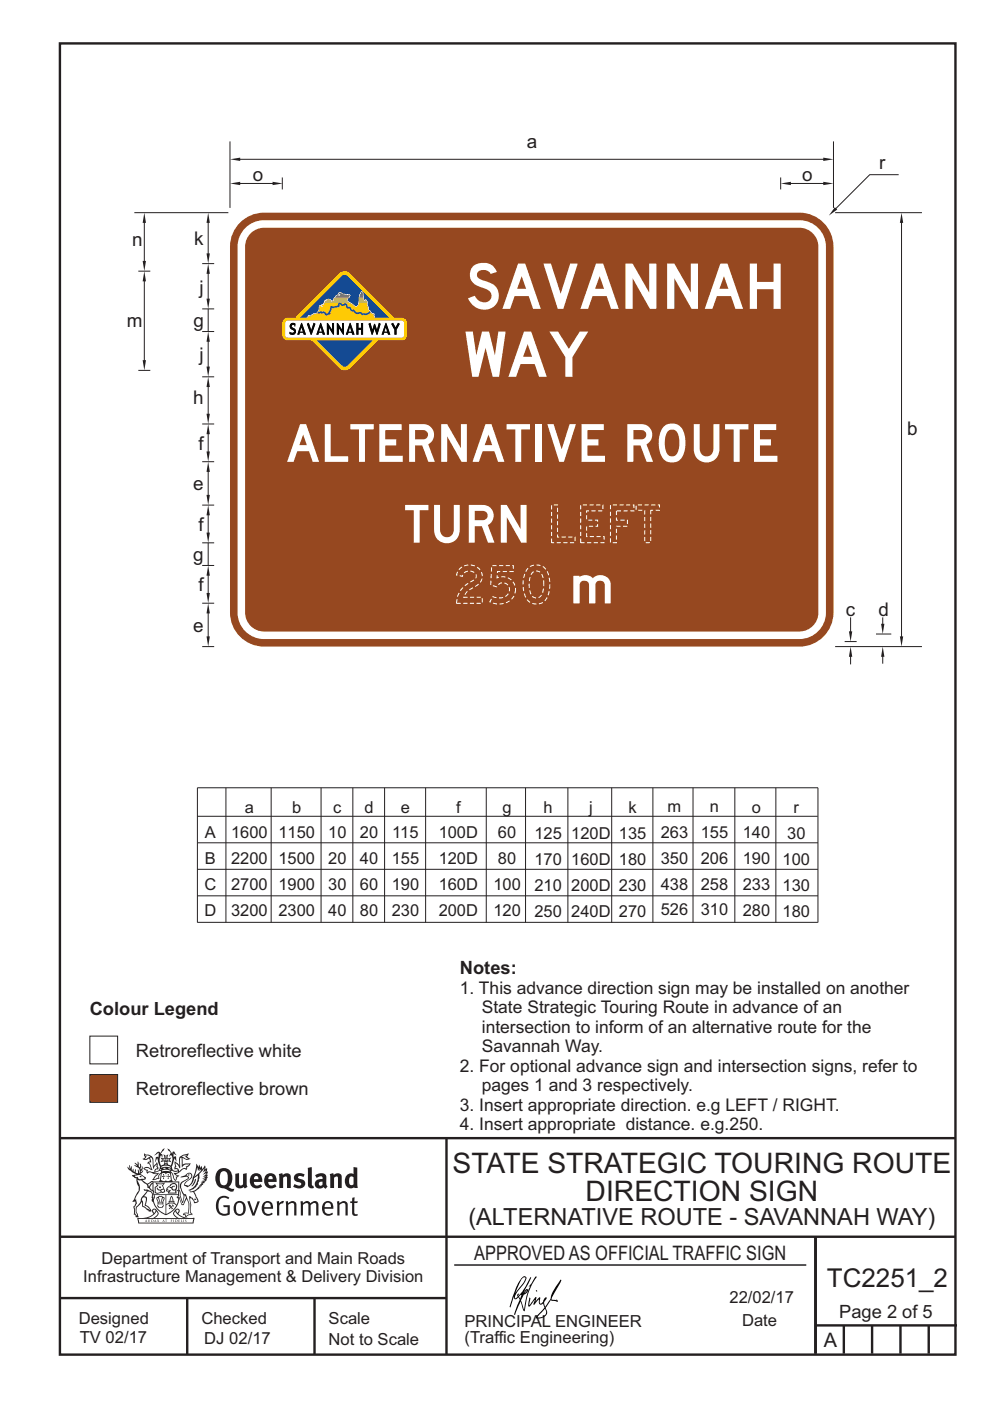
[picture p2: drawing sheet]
<svg xmlns="http://www.w3.org/2000/svg" width="210mm" height="297mm" viewBox="0 0 210 297" stroke-linecap="round" stroke-linejoin="round" font-family="sans-serif">
<g fill="none" stroke="#231f20" stroke-width=".51">
<path d="M12.7 9.2h190v278h-190zM12.7 241.3h189.9M94.7 241.4v45.8M12.7 262.2h190.1M12.7 275.2h82M39.7 275.2v12M66.7 275.2v12M173 262.2v24.8M173 281h30M179 281v6M185 281v6M191 281v6"/>
<path d="M197 281v6"/>
</g>
<path d="M96.4 268.2h74.6" fill="none" stroke="#231f20" stroke-width=".21"/>
<g fill="#231f20">
<path d="M47 248.5a2.55 2.55 0 0 0 0 2.7l.3 .1a.81 .81 0 0 0 1-.9v-.6a1.04 1.04 0 0 0-1.1-1.5zM46.3 248.1a1.82 1.82 0 0 1 2.1-.2 1.82 1.82 0 0 1 .9 1.9 2.29 2.29 0 0 1-.8 1.9l.7 .3h.5l-.2 .6a2.87 2.87 0 0 1-2-.7 2.12 2.12 0 0 1-1.7-3.1z" fill-rule="evenodd"/>
<path d="M49.9 248.9l.8-.2v2a.46 .46 0 0 0 .2 .6 .46 .46 0 0 0 .7-.2v-2.2l.7-.2v2.4l.2 .5-.6 .4-.2-.3a1.02 1.02 0 0 1-1.2 .2 1.02 1.02 0 0 1-.6-1.1z" fill-rule="evenodd"/>
<path d="M54 249.5l-.1 .5h.9a.49 .49 0 0 0-.2-.6 .49 .49 0 0 0-.6 .1zM53.4 249.2a1.34 1.34 0 0 1 1.6-.3 1.34 1.34 0 0 1 .6 1.5v.2h-1.7a.77 .77 0 0 0 .5 .8 .77 .77 0 0 0 .9-.3l.3 .4a1.59 1.59 0 0 1-2.1 .2 1.59 1.59 0 0 1-.4-2z" fill-rule="evenodd"/>
<path d="M57 249.5l-.1 .5h.9a.49 .49 0 0 0-.2-.6 .49 .49 0 0 0-.6 .1zM56.4 249.2a1.34 1.34 0 0 1 1.6-.3 1.34 1.34 0 0 1 .7 1.5v.2h-1.8a.77 .77 0 0 0 .5 .8 .77 .77 0 0 0 .9-.3l.3 .4a1.59 1.59 0 0 1-2 .2 1.59 1.59 0 0 1-.5-2z" fill-rule="evenodd"/>
<path d="M59.1 248.9l.8-.2 .1 .4a.95 .95 0 0 1 1-.3 .95 .95 0 0 1 .7 .8v2.3h-.8v-2.3a.46 .46 0 0 0-.8 .1v2.2h-.9z" fill-rule="evenodd"/>
<path d="M62.5 249.1a1.75 1.75 0 0 1 2.1-.1l-.2 .5-.6-.2a.43 .43 0 0 0-.6 .3l.4 .3a1.04 1.04 0 0 1 1.2 1.2 1.04 1.04 0 0 1-1.4 .9l-1.2-.4 .3-.6 1 .4 .4-.4a.88 .88 0 0 0-1-.5l-.4-.2-.1-.4z" fill-rule="evenodd"/>
<path d="M65.3 247.6l.8-.2 .1 3.8 .2 .2 .2 .5a.88 .88 0 0 1-1-.1 .88 .88 0 0 1-.3-1z" fill-rule="evenodd"/>
<path d="M67.8 250.6a.43 .43 0 0 0-.1 .7 .43 .43 0 0 0 .7-.1v-.7zM66.8 249.2a1.7 1.7 0 0 1 2.4 .1v1.8l.3 .4-.4 .5-.5-.3a1.03 1.03 0 0 1-1.7-.2 1.03 1.03 0 0 1 .8-1.5h.7v-.4a.8 .8 0 0 0-1.2 .1z" fill-rule="evenodd"/>
<path d="M69.9 248.9l.8-.2 .1 .4a.95 .95 0 0 1 1-.3 .95 .95 0 0 1 .7 .8v2.3h-.8v-2.3a.46 .46 0 0 0-.8 .1v2.2h-.8z" fill-rule="evenodd"/>
<path d="M74.3 249.5a1.48 1.48 0 0 0 0 1.7l.4 .1 .3-.2v-1.5l-.3-.2zM75 247.4l.8 .2 .1 4.3h-.7l-.1-.2a1.26 1.26 0 0 1-1.4 0 1.26 1.26 0 0 1-.6-1.3 1.29 1.29 0 0 1 .5-1.3 1.29 1.29 0 0 1 1.4-.2z" fill-rule="evenodd"/>
<path d="M46.4 253.9a1.72 1.72 0 0 1 2.2 0l-.2 .3a1.24 1.24 0 0 0-1.4-.1 1.24 1.24 0 0 0-.7 1.3 1.49 1.49 0 0 0 1.3 2l.7-.2v-1.3h-.9l-.1-.4h1.4v2a1.93 1.93 0 0 1-2.2-.1 1.93 1.93 0 0 1-.7-2.2l.2-.7z" fill-rule="evenodd"/>
<path d="M50.3 255.2a1.65 1.65 0 0 0 .3 2.2 .99 .99 0 0 0 1-1.5 .78 .78 0 0 0-.4-.8 .78 .78 0 0 0-.9 .1zM50 254.9a1.33 1.33 0 0 1 1.6-.1 1.33 1.33 0 0 1 .5 1.5 1.31 1.31 0 0 1-1.3 1.5 1.31 1.31 0 0 1-1.3-1.6l.1-.5z" fill-rule="evenodd"/>
<path d="M52.5 254.7l.4-.1 .9 2.6 .8-2.5h.5l-1.1 3h-.5z" fill-rule="evenodd"/>
<path d="M56.2 255.2l-.2 .7h1.4a.7 .7 0 0 0-.3-.8 .7 .7 0 0 0-.9 .1zM55.9 255a1.22 1.22 0 0 1 1.5-.2 1.22 1.22 0 0 1 .5 1.5h-1.9a.93 .93 0 0 0 .5 1 .93 .93 0 0 0 1.2-.2l.1 .3a1.43 1.43 0 0 1-1.7 .1 1.43 1.43 0 0 1-.6-1.7z" fill-rule="evenodd"/>
<path d="M58.7 254.8l.4-.2 .1 .5 .4-.3 .6-.2-.2 .6a.66 .66 0 0 0-.8 .6v1.9h-.4z" fill-rule="evenodd"/>
<path d="M60.6 254.8l.4-.2 .1 .5a.94 .94 0 0 1 1-.4 .94 .94 0 0 1 .8 .7v2.3h-.5l-.1-2.5a.81 .81 0 0 0-1.2 .3v2.2h-.4z" fill-rule="evenodd"/>
<path d="M63.7 254.7l.5-.1 .1 .5 .4-.3a.78 .78 0 0 1 1.1 .3 .9 .9 0 0 1 1-.5 .9 .9 0 0 1 .7 .8v2.3h-.4l-.1-2.5a.67 .67 0 0 0-1.1 .3v2.2h-.5v-2.4l-.4-.2-.7 .4v2.2h-.5z" fill-rule="evenodd"/>
<path d="M69 255.2l-.2 .7h1.4a.7 .7 0 0 0-.3-.8 .7 .7 0 0 0-.9 .1zM68.7 255a1.22 1.22 0 0 1 1.5-.2 1.22 1.22 0 0 1 .5 1.5h-1.9a.93 .93 0 0 0 .5 1 .93 .93 0 0 0 1.2-.2l.1 .3a1.44 1.44 0 0 1-1.7 .1 1.44 1.44 0 0 1-.6-1.7z" fill-rule="evenodd"/>
<path d="M71.4 254.8l.5-.2 .1 .5a.94 .94 0 0 1 1-.4 .94 .94 0 0 1 .7 .7v2.3h-.4l-.1-2.5a.81 .81 0 0 0-1.2 .3v2.2h-.5z" fill-rule="evenodd"/>
<path d="M74.7 254l.5-.2v.9h.7l-.1 .4h-.7l.1 2.2 .1 .1h.5l.1 .3a.75 .75 0 0 1-1.2-.6v-2h-.4v-.4h.4z" fill-rule="evenodd"/>
<path d="M30.8 244.9l1.1 .3-.9 .5h-.4l.5-.5zM31.8 245.5l.2-.1a2.44 2.44 0 0 1 .4 2l.1 .4 .7-1-.1 .6 .3 .3a.57 .57 0 0 0-.6 .8l-1-.2-.5 .2 .1-.5-.7-.2 .6-.2 1 .5 .1-.1-.6-1.3-.2-.1 .5-.1zM30.7 244.5l-.2 .4 .3 .4-.6 .4a1.04 1.04 0 0 0 1.4-.1l.2 .7h-.4l-.2 .4a.94 .94 0 0 1 .9 1.1l-.2-.1a1.16 1.16 0 0 0-1.5-.1l.3 .4 .4 .2 .1 .5 .2 .2v-.2a.94 .94 0 0 1 1.1 .2h.9l-1.2 1.2a1.13 1.13 0 0 0 1.2-.2l.4-.1-.1-.4 .5-.7a.83 .83 0 0 0-.6 1.1l-.3-.1-.7 .3 1.1-1.4-.5 .2-.5-.1 1.3-.5-.2-.2-.8 .4v-.3l.2-.2 .3 .1 .1-.3-.2-.4v-.6l-.2-.3-.6 .9v-.7a1.42 1.42 0 0 0-1.7-1.8z" fill-rule="evenodd"/>
<path d="M38.5 245.3l.5-.3 .7-.1-.6 .3 .8 .5h-.3zM38.3 245.5h.2l.1 2a1.69 1.69 0 0 1 1.5-.7l-.7 .5 .1 .5a1.1 1.1 0 0 0-1.5 .6l-.1-.5-.2-.2h-.5l.2-.4-.2-.7a1.42 1.42 0 0 1 .8 1.1l.2-.1zM37.1 246.2l.1 1-.2 .3v.5l.6-.1 .1 .2a.96 .96 0 0 1-1.1-.1l-.1 .1a1.06 1.06 0 0 0 1.3 .2v.1a.72 .72 0 0 1-1 .2l.3 .5 .6 .3-.4 .1-.1 .7-.3-.4-.3-1.1-.4-.4 .4 .9a1.54 1.54 0 0 0 .6 1.2l.2-.3a.58 .58 0 0 1 .5-.7l.1-.2h-.3l-.4-.3 .9-.5a.93 .93 0 0 1 1.1-.5l.1 .2 .2-.1 .1-.5a.99 .99 0 0 0 .7-.9l-1.3 .1-.4 .3v-1.5l.9 .4 .8-.3h-.3l-.5-.4 .4-.7-.7 .2a1.46 1.46 0 0 0-1.3 2.1v.4l-.2-.4z" fill-rule="evenodd"/>
<path d="M35.6 248.9l.2 .1-.1 .4h.3l-.3 .1v.5l-.1-.6h-.3l.3-.1z" fill-rule="evenodd"/>
<path d="M34.6 248.9l.2 .1-.1 .3 .4 .1h-.4v.6l-.1-.5-.3-.1h.3z" fill-rule="evenodd"/>
<path d="M34.3 248.8a.57 .57 0 0 1 .9 .2 .57 .57 0 0 1 .9-.2l.2 1.4-.2 .1a.57 .57 0 0 1-.9-.1 .69 .69 0 0 1-1.1 0zM34.2 248.1l-.3 2.1-.2 .4h2.9l-.1-.4-.3-2.1h-.2v.3l-.8-.1-.9 .1 .1-.3z" fill-rule="evenodd"/>
<path d="M34.2 252.4a.3 .3 0 0 0 .6 0 .3 .3 0 0 0-.6 0zM33.3 251l.3 .3-.3 .3a.79 .79 0 0 0 0 1.3l.8-.2-.1-.3a.55 .55 0 0 1-.7-.6h.1l.1 .3 .4 .1 .8-.2-.4-.7 .4-.3-.7 .1zM33 250.7l1.1 .2 .9-.2-.4 .7 .4 1.1a.56 .56 0 0 1-.8 .3l-.2 .1a.73 .73 0 0 1-.9 .1 .73 .73 0 0 1-.3-.9v-.4l.5-.4z" fill-rule="evenodd"/>
<path d="M35.6 251.9l.7-.5a.58 .58 0 0 1 1-.1 .58 .58 0 0 1-.5 .9l-.2-.3a.43 .43 0 0 1 .6-.3v-.1a.57 .57 0 0 0-.8 .2l-.2-.1-.3 .2 .4 .1a.55 .55 0 0 0 .9 .5v.5h-1.3l.3-.4-.1-.2-.6 .1 .2-.2-.2-.1zM35.4 251.8l-.1 .2a.39 .39 0 0 0 .2 .7l.3-.1-.2 .5h1.9l-.1-.8a.86 .86 0 0 0-.1-1.4 .86 .86 0 0 0-1.3 .4z" fill-rule="evenodd"/>
<path d="M36 254.8h.8v.2h-.8zM36.4 253.8l.2 .8h-.4zM36.4 253.5l-.3 .5-.1 .6h-.2v.4l-.7 .4 .1 .2a1.48 1.48 0 0 1 2.2 .1l.2-.1-.6-.5v-.5h-.2l-.1-.6z" fill-rule="evenodd"/>
<path d="M35.8 255.4l.3 .1 .2 .3 .3-.2-.2-.2a.38 .38 0 0 1 .4 .5l-.1-.2-.3 .3 .3 .2-.3 .2-.1-.3-.4 .3-.1-.2 .4-.3-.2-.1-.1 .1z" fill-rule="evenodd"/>
<path d="M34.5 254h.2v.2l-.3 .6h-.1zM33.6 255.3h.9v.2a.55 .55 0 0 1-.8 .4v-.2h-.2zM33.4 254h.2l.2 .8h-.2zM33.6 255h.8l.1 .1-.8 .1zM33.8 253.7h.5l-.2 1.1h-.2zM33.3 253.8l-.1 .3 .3 1.2a.48 .48 0 0 0-.1 .5 .48 .48 0 0 0 .4 .3l.6-.1a.49 .49 0 0 0 .2-.7l.3-1.2-.1-.3a1.42 1.42 0 0 0-1.5 0z" fill-rule="evenodd"/>
<path d="M33.6 251.6h.5l.1 .3h-.4z" fill-rule="evenodd"/>
<path d="M41.3 250.1l.3-.2-.2 .9-.6 .7h-.2l.5-.7z" fill-rule="evenodd"/>
<path d="M39.7 249l.3-.2 .5 .2a.88 .88 0 0 1-.6 1.1 1.22 1.22 0 0 0-.8 1.3l.5 .2a.72 .72 0 0 0 .9-.4l.5-.8 .2-.6 .8-.6v.3a2.85 2.85 0 0 1-2 2.8l.1 .1a2.13 2.13 0 0 0 1.9-1.5l-.1-.2a2.01 2.01 0 0 0 .3-1.8l1.2-1.3-.4 1 .7-.5-.7 1 .8-.4-.8 .8 .7-.1-.9 .5 .8-.1-.8 .4h.7l-.8 .3 .3 .2h-.4l.2 .4-.4-.1 .2 .3h-.4l.1 .3h-.1a2.16 2.16 0 0 1-2 1l.1 .2h.4a.76 .76 0 0 1 .7 .7l.5 1.2-.6 .2a1.45 1.45 0 0 0-1.2-1.3l.3 1.8-.1 1.9 .4 .2a1.07 1.07 0 0 0-1.2 .4v-.3l-.5-.2a.87 .87 0 0 1 1-.1l.1-.7a4.4 4.4 0 0 0-.6-3.1l-.1-.3h-.2a2.16 2.16 0 0 1-.7-2.2l.3-.3 1.2-.8a.55 .55 0 0 0-.4-.7zM37.8 252.4a.76 .76 0 0 1 .3 1.1l.6 1.6 .4-1.7 .2 .1a.61 .61 0 0 1-.1 .9l-.3 .9h-.2l-.7-1.6-.3 .1a1.18 1.18 0 0 0 .1-1.4zM41.8 247.5l.2 .8 .3-.6v.6l.3-.5a1.9 1.9 0 0 1-1.1 1.4l-.3 .3zM38.2 249.6l1.4-.1 .2 .1v.3l-.5 .3a1.26 1.26 0 0 0-1 1.9l.2 .7a1.84 1.84 0 0 1 .2 2l-.4-1.3a.96 .96 0 0 0-.4-1.3l-.4 .3a.78 .78 0 0 1-.1 1.3l.2 .2h.4l.4 1.1a.38 .38 0 0 0 .2 .4 .38 .38 0 0 0 .4-.1l.6-1.2a2.94 2.94 0 0 1 .3 2.5v.5l-.8-.1-.3 .4v.2l.4-.1 .1 .4 .2 .1a1.02 1.02 0 0 1 1.3-.5l-.1-.4-.3-.1 .2-1.7-.3-1.4 .1 .1a1.14 1.14 0 0 1 .7 .9 .63 .63 0 0 0 .9-.2 .63 .63 0 0 0-.2-.8l-.6-1.3 .9-.6 .2-.3 .2-.1v-.2h.3l-.1-.3h.4l-.1-.3 .5-.1-.2-.2 .5-.4 .1-.2-.3 .1 .5-.6-.3 .1 .3-.6-.4 .1 .4-.5v-.3l-.3 .2 .1-.6v-.3l-.4 .3-.1-.8-.5 .8-.2-.7-.2 .5-.3-.8-.1 .6-.5-.8-.1 1.4-.7 1.9a1.81 1.81 0 0 1-.9 1.4l-.6-.2a1.75 1.75 0 0 1 1.1-1.2 .75 .75 0 0 0 .1-1.3 .75 .75 0 0 0-1.2 .5z" fill-rule="evenodd"/>
<path d="M41.2 254.2l.3-.1 .1 .3h-.4z" fill-rule="evenodd"/>
<path d="M29.4 258.4h11.6l-.2 .8h-11.3zM31.3 258.2l.5-.1a2.48 2.48 0 0 0 1.4-1.3l.2 .6-.5 .5-.4 .3zM32.5 256.6l.3-.2 .2 .2-.3 .6zM37.2 256.8a2.65 2.65 0 0 0 1.8 1.4h-1.1l-.5-.3-.5-.5zM37.4 256.6l.2-.2 .3 .2-.3 .6zM29.2 258.2l.1 1.2h11.7l.3-1.1-.2-.1a4.1 4.1 0 0 1-3.3-.9l.3-.4-.1-.5a1.06 1.06 0 0 0-1.3 .9l.2 .4 .6 .5h-4.7l.3-.1a.84 .84 0 0 0 .6-.7 .84 .84 0 0 0-.5-.9l-.3-.2-.5 .1-.1 .5 .3 .4a4.2 4.2 0 0 1-3.4 .9z" fill-rule="evenodd"/>
<path d="M31 258.7l.1 .2h-.2zM31 258.6l-.3 .5 .4-.1 .2 .1z" fill-rule="evenodd"/>
<path d="M31.3 258.6h.2v.4a.25 .25 0 0 0 .3-.1 .25 .25 0 0 0-.1-.3h.1a.29 .29 0 0 1 0 .4 .29 .29 0 0 1-.4 0 .29 .29 0 0 1 0-.4z" fill-rule="evenodd"/>
<path d="M32.2 258.6a.22 .22 0 0 1 .3 .2 .22 .22 0 0 1-.3 .2zM32 258.6v.5a.33 .33 0 0 0 .5-.1 .33 .33 0 0 0 0-.4 .33 .33 0 0 0-.5 0z" fill-rule="evenodd"/>
<path d="M32.9 258.7l.1 .2h-.2zM32.9 258.6l-.2 .5 .3-.1 .2 .1z" fill-rule="evenodd"/>
<path d="M33.3 258.6h.2v.2l.3-.2-.2 .2 .2 .3-.3-.2-.1 .2h-.1l.2-.3z" fill-rule="evenodd"/>
<path d="M34.7 258.7l.1 .2h-.2zM34.7 258.6l-.3 .5 .4-.1 .2 .1z" fill-rule="evenodd"/>
<path d="M35 258.6h.4h-.1v.5h-.2l.1-.5z" fill-rule="evenodd"/>
<path d="M36.2 258.6h.3h-.2v.2h.2h-.2l.1 .3h-.2z" fill-rule="evenodd"/>
<path d="M36.7 258.6h.2v.5h-.2z" fill-rule="evenodd"/>
<path d="M37.3 258.6a.22 .22 0 0 1 .3 .2 .22 .22 0 0 1-.3 .2zM37.1 258.6v.5a.33 .33 0 0 0 .5-.1 .33 .33 0 0 0 0-.4 .33 .33 0 0 0-.5 0z" fill-rule="evenodd"/>
<path d="M37.8 258.6h.3h-.1v.2h.1h-.1v.2l.1 .1h-.3z" fill-rule="evenodd"/>
<path d="M38.3 258.6h.3l-.1 .4 .2 .1h-.4z" fill-rule="evenodd"/>
<path d="M38.9 258.6h.2v.5h-.2z" fill-rule="evenodd"/>
<path d="M39.3 258.6h.2l-.2 .1 .2 .2-.1 .2h-.1v-.2l.2 .1z" fill-rule="evenodd"/>
<path d="M34.2 247.4a1.51 1.51 0 0 1 2 .2 2.67 2.67 0 0 0-2.1 0zM35.7 247.6l.4 .2 .1 .2-.4-.1zM34.6 247.7l.4-.1 .2 .2h-.4zM34 247.9l.3 .1-.3 .1zM34.9 246.9l.3-.2 .2 .2zM34.9 245.7h.2v.4h-.2zM35 245.1l.2 .2 .2-.2-.1 .4h-.2zM35.1 246.3h.2l.1 .4-.2-.2-.2 .2zM35.3 245.7h.2v.4h-.2zM34.4 245.7l.3 .1v.2l-.3 .1 .2-.2zM35.7 245.8l.3-.1-.2 .2 .2 .2-.4-.1zM32.7 244.9l1-.5-.1 1-.2-.1-.4 .1-.2 1.1 .5-1 .2 .9a1.84 1.84 0 0 1 .3 1.7l.4 .1a2.48 2.48 0 0 1 2.2 .1l.2-.3-.2-.7 .7-1.7 .4 .6-.2-1-.2-.1-.2 .3v-.9l.6 .4-.6-.7h-.3l-.1 .4-.5-.8-.5-.3 .2 .4 .5 .6-.4 .7 .4-.3a2.06 2.06 0 0 1 0 2.2l-.6-.2-.1-.6 .1-.1 .8 .2-.4-.5 .4-.5-.7 .2-.2-.2 .2-.7-.5 .4-.5-.4 .2 .7-.2 .2-.7-.2 .4 .5-.4 .5 .7-.2 .2 .1-.2 .6-.5 .2a2.02 2.02 0 0 1 0-2.2l.3 .5-.1-.6-.3-.1 .8-1.2-.5 .3-.4 .7-.2-.3a.8 .8 0 0 0-.8 .5z" fill-rule="evenodd"/>
<path d="M29.2 250.1l.3 .2a.61 .61 0 0 1 .8 .3l.3 .2a.8 .8 0 0 1 .6 1l.4 .1 .5 .6a1 1 0 0 1 .5 1l-.1 .7v-.5h-.1a.96 .96 0 0 0-.8-1.3l-.3-.2h-.6l-.1-.1-.2 .1 .2 .3h.5l-1.1 1.4-.2 .9-.4 .6a1.33 1.33 0 0 0-.5 1.8l.2 .5a1.26 1.26 0 0 1-.5-1.4l-.1-.4a1.56 1.56 0 0 0 .4-1.7l-.3 .2 .2-.5a3.2 3.2 0 0 0 .7-3zM30.4 253.9h.4a2.06 2.06 0 0 1-.1 1.6l.7 .5 .4 .5-.6-.2-.8-.6-.1-.9a.51 .51 0 0 1 .1-.9zM28.6 249.3a1.52 1.52 0 0 1 2.1 .6l-1.1 .1-.2-.1-.2-.4-.4 .1zM27.5 247v.8l-.3-.4-.2 .1a3.1 3.1 0 0 0 2 1.5l-1 .1 .5 .6 .5 .1v1.1a1.84 1.84 0 0 1-.2 2.5l-.4 .9-.4 .4 .3 .1 .4-.1 .1 .4-.2 .5-.3 .2 .1 1.8 .2-.1 .2 .6h.2l.4-.1-.1-.5a1.3 1.3 0 0 1-.1-1.6l.8-1.1 .2 1.1 .6 .2 .4 .6 .2-.2 .2 .4 .5-.1a1.85 1.85 0 0 0-1.2-1.3l.1-.3a1.39 1.39 0 0 0 0-1.5h-.5l.5-.6a.66 .66 0 0 1 .9-.4 .66 .66 0 0 1 .3 .9l-.1 .4h.2v.1l-.2 .3 .2 .5 .2-.3a2.24 2.24 0 0 0 .1-2.2 .73 .73 0 0 1-.7-.6 .73 .73 0 0 1 .5-.8l.1-.2a.94 .94 0 0 0-.9 .8 .48 .48 0 0 1-.1-.5 .48 .48 0 0 1 .5-.3l.5-.3a.51 .51 0 0 0-.8 .2l-.5 .3-1-.8 .6-.1 .1-.5-1.1-.7 .5-.4v-.4l-.5 .5 .1-.2a.69 .69 0 0 0 .2-1.1v.5l-.3 .2 .1-1.1-.3-.2 .1 .6-.1 .2-.4-1.2v.6l-.7-.3 .6 .6-.6-.2 .2 .3a1 1 0 0 1 .8 1.5l-.2-.8v.8l-.5-.2-.1-.7-.2 .6-.2-.1v-.6l-.2 .4-.2-.2 .1-.7-.2 .5z" fill-rule="evenodd"/>
<path d="M29.5 249.5l.3-.2 .3 .3z" fill-rule="evenodd"/>
<path d="M32.4 250.5h5.6v2l-.2-.1v-1.7h-5.2v2.5h5.2v-.8l.1 .2-.1 1.1v-.3h-2.5v4a4.1 4.1 0 0 0 2.6-3.6l.1-.1a4 4 0 0 1-2.8 3.9 4.2 4.2 0 0 1-2.8-4.7l.1 1.3 .1-.1a3.8 3.8 0 0 0 2.5 3.3v-4h-2.5l-.2-.9z" fill-rule="evenodd"/>
<circle cx="40" cy="249.1" r=".17"/>
</g>
<g fill="#000">
<path d="M111.6 273.7l.2-.2-.5 .7zM110.4 274.5l.2 .1-.3 .8-.2-.5zM110.9 270.9h.5a9.3 9.3 0 0 1-2 3.1l-.1 .3 1-2.5zM110.6 271a14.7 14.7 0 0 0-2.2 4.9l-.3 1.2 .1 .1 .8-2.3a.42 .42 0 0 0 .2 .6 .42 .42 0 0 0 .6-.3l.2-.1 .2 .5-1.1 3.2h.2l1.1-2.9 .6 1.9 .2 .2 .2-.5a13.5 13.5 0 0 1 2-6.2l.4-.5-.1-.2-1.6 2.1 .4-.1a14.9 14.9 0 0 0-1.3 5.1l-.4-1.1a1.39 1.39 0 0 1 .2-1.9l.1-.2a.92 .92 0 0 0 .8-1.2 .75 .75 0 0 0-.8 .7l-.1 .2 1.6-3.4h-.1l-.4 .7a10.5 10.5 0 0 1-2.2 3.3l.2-.5a.32 .32 0 0 0-.4 .2 .32 .32 0 0 0 .1 .4l-.5 .4a3.2 3.2 0 0 1 1.1-2.3l.5-.6a2.49 2.49 0 0 0 .7-1.6l-.4-.2z" fill-rule="evenodd"/>
<path d="M113.7 273.6l.3 .2h-.3z" fill-rule="evenodd"/>
<path d="M115.6 277.5a1.15 1.15 0 0 1 .1 1.3 1.15 1.15 0 0 1-1.2 .5l-.6 .1zM112.2 275.2l-.2 1.6 .2 .2 1.2-1.5-.2 1.1 1.1-1.1a.94 .94 0 0 0 .4 1.1l.5-.3 .3 .9-1.2 1.3a.98 .98 0 0 0-.5 1 1.9 1.9 0 0 0 2.3-1.3l-.1-.2a1.02 1.02 0 0 1 .2-1.4l.6-1 1.5 .3-.2-.4v.2l-1.1-.1v-.3l2-3.6 .1-.2-.2-.2-1.7 2.8a6.6 6.6 0 0 1-1.6 2.9l-.1-.2a1.01 1.01 0 0 1 .4-1.4l.1-.2-.3-.1-.4 .4-.1 .5-.6 .4-.1-.4 .1-.9-.2-.1-.9 1 .3-1h-.2l-1.4 1.8 .3-1.5v-.1z" fill-rule="evenodd"/>
</g>
<path d="M19.1 219.7h5.8v5.9h-5.8z" fill-rule="evenodd" fill="#fff" stroke="#231f20" stroke-width=".21"/>
<path d="M19.1 227.8h5.8v5.9h-5.8z" fill-rule="evenodd" fill="#964820" stroke="#231f20" stroke-width=".21"/>
<path d="M50.6 47.6a7.2 7.2 0 0 1 5.4-2.5h113.6a7.2 7.2 0 0 1 7.2 7.2v77.6a7.2 7.2 0 0 1-7.2 7.2h-113.6a7.2 7.2 0 0 1-7.2-7.2v-77.6a7.2 7.2 0 0 1 1.8-4.7z" fill-rule="evenodd" fill="#964820"/>
<path d="M52 48.3a5.6 5.6 0 0 1 4-1.6h113.6a5.6 5.6 0 0 1 5.6 5.6v77.6a5.6 5.6 0 0 1-5.6 5.6h-113.6a5.6 5.6 0 0 1-5.6-5.6v-77.6a5.6 5.6 0 0 1 1.6-4z" fill-rule="evenodd" fill="#fff"/>
<path d="M53.2 49.5a4 4 0 0 1 2.8-1.2h113.6a4 4 0 0 1 4 4v77.6a4 4 0 0 1-4 4h-113.6a4 4 0 0 1-4-4v-77.6a4 4 0 0 1 1.2-2.8z" fill-rule="evenodd" fill="#964820"/>
<path d="M63.3 67.2l9-9a1.18 1.18 0 0 1 1.6 0l9 9a1.17 1.17 0 0 1 0 1.6l-9 9a1.18 1.18 0 0 1-1.6 0l-9-9a1.18 1.18 0 0 1 0-1.6z" fill-rule="evenodd" fill="#144a93" stroke="#ffcb04" stroke-width=".53"/>
<path d="M73.1 77.8l.6-.3 .5 .6-.5 .3-.6 .1zM72 78.1l.5-.6 .6 .3v.7l-.6-.1zM72.3 77.8l.2-.3zM63 69.1l.6-.5 8.9 8.9-.5 .6zM63 69.1l.6-.5zM62.6 68h.7l.3 .6-.6 .5-.3-.5zM63 66.9l.6 .5-.3 .6h-.7l.1-.6zM63 66.9l.6 .5zM63 66.9l9-9 .5 .6-8.9 8.9zM72.3 58.2l.2 .3zM72 57.9l.5-.3 .6-.1v.7l-.6 .3zM73.1 57.5l.6 .1 .5 .3-.5 .6-.6-.3zM73.7 58.5l.5-.6 9 9-.6 .5zM83.2 66.9l-.6 .5zM82.6 67.4l.6-.5 .3 .5 .1 .6h-.7zM82.9 68h.7l-.1 .6-.3 .5-.6-.5zM82.6 68.6l.6 .5zM82.6 68.6l.6 .5-9 9-.5-.6z" fill="#ffcb04"/>
<path d="M64.5 67.7l.2 .4 .8-1.1 .4 .1 .6-.5a1.18 1.18 0 0 0 1.3-1.5l.1-.2 .1-.1 .2 .4h.2l.1-.2-.2-.3 .4-.1v-.2l.2-.1-.1-.1 .3-.1-.2-.2h.2v-.2l.2 .2v-.3a.55 .55 0 0 1 .6-.1 .55 .55 0 0 1 .4 .6l.3-.2 .3 .1-.1-.4 .7-1 .6 .1 .1-.4h-.3l.2-.2 1.1 .4h.9l.1 .1-.2 .4a.65 .65 0 0 0-.4 .7 .65 .65 0 0 0 .6 .5l.5 .4a.76 .76 0 0 0 1.1 .4l.3-.4 .1-1.5 .5-1.2 .2 .2 .2 1.5 .1 .2 .4-.1a.72 .72 0 0 1 .2 .9 .83 .83 0 0 1 .2 1l.7 .8 .6 .2-.2 .2 .3 .4v.5l.2-.1 .1 .2 .2-.2 .1 .1a.73 .73 0 0 0 .4 1h-16z" fill-rule="evenodd" fill="#fff"/>
<path d="M64.3 68.5l.3 .1v.1h-.3zM64.3 68.4l.3 .2-.3-.1zM64.3 68.1h.3v.4l-.3-.1zM64.3 67.8h.3v.3h-.3zM64.4 67.6h.1v.3l.1-.1h-.3zM64.5 67.6l.3 .3-.3 .1zM64.5 68l.3-.1h-.2l.1 .3zM64.6 67.9l.3 .1-.1 .2h-.1v-.3zM64.8 67.6l.2 .2-.1 .2-.3-.1zM64.8 67.5l.4-.3 .2 .2-.4 .4zM65.3 67.3l.1 .1zM65.4 66.9l.3 .1-.3 .4-.2-.2zM65.4 66.8l.1 .2zM65.5 66.8l.2 .1-.1 .3zM65.7 67l-.1 .2zM65.7 66.9l.3 .3h-.4zM65.8 66.9l.3 .2-.1 .1zM66 67l.1 .1zM65.9 66.8l.4-.2v.3l-.2 .2zM66.3 66.6l.3 .1-.3 .2zM66.4 66.7h.2zM66.4 66.5l.1-.1 .1 .3-.3-.1zM66.5 66.4h.1v.3zM66.6 66.4h.4l.2 .3h-.6zM67.4 66l.3 .2-.5 .5-.2-.3zM67.6 65.6h.3l-.2 .6-.3-.2zM67.6 65l.3 .1v.5h-.3zM67.8 64.7l.2-.1-.1 .5-.3-.1zM68 64.6l.3 .4-.3 .1zM68 65.1l.3-.1-.1 .1 .1 .3zM68.2 65.1l.1 .1zM68.3 65.1v.3zM68.3 65.2v.2zM68.2 65.1l.3 .1-.2 .2zM68.3 65l.3-.1-.1 .3zM68.4 64.7l.2 .2-.3 .1zM68.1 64.7h.3l-.1 .3zM68.2 64.5h.3l-.1 .3-.3-.1zM68.4 64.7v.1zM68.5 64.5l.2 .3h-.3zM68.5 64.5l.3-.1 .1 .2-.2 .2zM68.6 64.2l.2 .2-.3 .1zM68.6 64.2l.1 .1zM68.6 64.2h.2v.3zM68.8 64.2v.1l.3 .1-.1 .1h-.2zM68.8 64.2v.2l.2-.3 .1 .3zM68.7 64.1l.3 .1-.2 .1zM68.9 64.1l.1 .1zM68.8 64h.2v.3v-.1l-.3-.1zM69 64.1v.2zM69 64l.2 .2h-.1l-.1 .1zM69 64l-.1 .1 .2-.2 .1 .3zM69 63.8l-.1 .3h-.1zM69 63.8l-.1 .1zM68.8 63.8l.2 .2v-.2l-.2 .2zM68.8 63.8l.3-.1-.2 .3zM69 63.9l-.1 .1zM69 63.8l.2 .2h-.3l.2-.3zM69 63.8l.3-.1-.1 .3zM69 63.8h.1zM69 63.6l.1-.1v.3l.2-.1-.3 .1zM69.1 63.5l.1 .2zM69.1 63.5l.3 .2-.3 .1zM69.1 63.8l.3-.1-.2 .1 .2 .2zM69.2 63.8l.3-.1v.2l-.1 .1-.1-.3zM69.2 63.8l.2-.1zM69.2 63.5l.3 .2-.3 .1zM69.3 63.5l.3-.2v.3l-.1 .1zM69.6 63.3l.3 .1-.1 .3-.2-.1zM69.9 63.4h.1a.51 .51 0 0 1 .4 .6h-.3l-.3-.3zM70.1 64h.3l-.2 .3zM70.3 64.1l-.1 .2zM70.2 64l.3 .2-.3 .1 .2-.3zM70.2 64l.3 .1zM70.3 63.9l.1-.1 .1 .3-.3-.1zM70.4 63.8h.5l-.1 .3h-.3zM70.8 63.9v.2zM70.9 63.8l-.1 .3zM70.9 63.8v.2zM70.8 63.9l.3 .1-.1 .1h-.2l.1-.3zM71 63.7l.1 .3-.3-.1h.1zM70.9 63.8v.1zM70.9 63.6v.3zM70.9 63.8v.1zM70.6 63.7l.3-.1v.3zM70.8 63.7l.1-.1zM70.8 63.3l.2 .2-.4 .2zM70.8 63.2l.3 .1-.1 .2zM70.8 63.2l.3-.1v.2zM71 63.1l.3 .2-.3 .1zM71.2 63.2l.1 .1zM71 63.1l.3-.1v.2v.1zM71.2 63.1l.1-.1zM71 62.9l.3 .1-.3 .2zM71.2 62.7l.1-.1 .2 .2-.2 .2-.3-.1zM71.3 62.6l.1-.1 .2 .2-.1 .1zM71.5 62.6l.1 .1zM71.4 62.5h.4l-.1 .3zM71.7 62.7v.1zM71.8 62.5l.1 .1-.1 .3-.1-.1zM71.9 62.6h.4l-.1 .2-.3 .1zM72 62.5l.2 .1zM72.3 62.2v.4l-.3-.1zM72 62.2h.3l-.2 .3zM72 62.2l.1 .3h-.2zM72 62.2l-.2 .3v-.1zM71.8 62.4l.1-.1zM71.7 62.3h.3l-.2 .1zM71.8 62.1l.2 .2h-.3zM71.8 62.1l.2 .2zM71.8 62l.3-.1v.3zM72.1 61.9l.3 .1-.2 .2zM72.4 62l-.2 .2zM72.2 62.2l.2-.2 .3 .2-.1 .3zM72.7 62.2l.2 .1v.3l-.3-.1zM72.9 62.3v.1zM72.9 62.3l.3 .1-.2 .2zM73.1 62.5l-.1 .1zM73.2 62.4v.3l-.2-.1zM73.2 62.5v.2zM73.2 62.4l.2 .2-.1 .1h-.1zM73.2 62.4l.1 .1zM73.2 62.4l.3-.1-.1 .3zM73.5 62.3l.3 .2-.2 .2-.2-.1zM73.7 62.6l-.1 .1zM73.8 62.5l-.2 .2zM73.7 62.6l-.1 .1zM73.7 62.5l.2 .2h-.3l.2-.2zM73.7 62.5l.2 .1v.1zM73.6 62.5l.2 .1zM73.7 62.4l.2-.1v.3l-.3-.1zM73.9 62.3l.3 .1-.2 .3-.1-.1zM74.1 62.5l-.1 .2zM74.2 62.4l.1 .1-.3 .2zM74 62.6l.1 .1 .2-.2v.2zM74 62.6h.2zM74 62.6l.3 .2zM74.1 62.7l.1 .1zM74 62.6l.2 .3h-.3zM73.9 62.9h.3l-.1 .2zM73.9 62.9l.1 .1zM73.8 62.9l.3 .2-.2 .1zM73.7 63l.1-.1 .1 .3h-.3zM73.6 63.2l.2 .1v.2l-.3-.2zM73.5 63.3l.3 .2-.3 .4zM73.7 63.7l.4 .3-.1 .3-.5-.4zM74.1 64l.5 .3-.2 .2-.4-.2zM74.6 64.3l.4 .3-.2 .3-.4-.4zM75 64.6l.5 .3 .1 .3-.8-.3zM75.5 64.9l.3-.1 .2 .2-.4 .2zM75.9 64.5l.3 .1-.2 .4-.2-.2zM76 64.2h.3l-.1 .4-.3-.1zM76.1 63.6h.3l-.1 .6h-.3zM76.3 63.6h.1zM76.1 63.6h.3zM76.1 62.9l.3 .1v.5l-.3 .1zM76.2 62.6h.3l-.1 .4-.3-.1zM76.2 62.6h.1zM76.3 62.3l.2 .2v.1h-.3zM76.3 62.3l.1 .1zM76.4 62.2h.1l.1 .3-.3-.2zM76.5 62.2l.2 .1v.1l-.1 .1zM76.5 62.1h.3l-.1 .2zM76.5 62l.3 .1h-.3zM76.5 61.8l.2-.1v.3h.1h-.3zM76.7 61.7l.3 .3-.3 .1zM76.7 62.1l.3-.1 .1 .4h-.3zM76.8 62.4h.3v.3l-.3 .1zM76.8 62.8h.2zM76.8 62.8l.3-.1 .1 .2zM76.8 62.9h.2zM76.8 62.9h.4v.4l-.3 .1zM76.9 63.4l.3-.1 .1 .4-.2 .2zM77.2 63.8l-.1 .1zM77.3 63.7l-.1 .2zM77.2 63.8v.1zM77.3 63.7l.2 .2h-.3zM77.4 63.6v.2zM77.4 63.6l.3 .2-.2 .1zM77.6 63.7l.1 .1zM77.4 63.6l.3 .1zM77.6 63.3l.1 .3-.1 .1-.2-.1zM77.4 63.7l.3-.1 .1 .2-.2 .2zM77.8 63.8l.2 .2-.3 .1-.1-.1zM77.7 64.1l.3-.1v.4l-.3-.1zM77.7 64.3l.1 .1zM77.7 64.3l.3 .2-.4 .1zM77.6 64.6l.4-.1v.3l-.2 .1zM77.8 64.9l.2-.1 .2 .3-.3 .2zM77.9 65.3l.3-.2v.4zM77.9 65.3l.2 .1zM77.9 65.3l.3 .2h-.3zM77.9 65.5l.4 .2-.2 .2zM78.3 65.7l.2 .2-.2 .2-.2-.2zM78.3 66.1l.1-.1zM78.3 66.1l.2-.2zM78.4 66l.1-.1zM78.3 66.1l.2-.2 .5 .4-.2 .3zM79 66.3l-.1 .2zM79 66.3l.1 .1v.3l-.3-.1zM79.1 66.5v.2zM79.1 66.4l.4 .2-.4 .1zM79.1 66.6h.4l-.1 .2-.1 .1zM79.1 66.6l.1 .2zM79 66.7l.1-.1 .2 .3v-.1l-.3 .1zM79 66.9l.2-.1zM79 66.9h.4l-.3 .2zM79.4 66.9l.1 .3h-.3l-.1-.1zM79.2 67.2h.3v.2h-.3zM79.4 67.4h.1zM79.2 67.4h.3l-.1 .5-.1-.1zM79.4 67.6l.3 .1-.1 .1-.2 .1zM79.4 67.4h.2l.1 .3-.3-.1zM79.6 67.4l.2 .2-.3 .1zM79.5 67.7l.3-.1v.3zM79.7 67.7l.2 .1v.1h-.1v-.3zM79.7 67.6l.1 .1zM79.7 67.6l.2 .2zM79.7 67.6l.1 .1zM79.8 67.5h.2v.2l-.3-.1zM80 67.5v.1zM80 67.5l.1 .1v.3l-.3-.1zM79.8 67.8l.3 .1v.2h-.3zM79.8 68.1h.3v.2l-.2 .2zM79.9 68.5l.2-.2 .2 .2-.2 .2zM80.3 68.5l-.1 .1zM80.3 68.5l-.1 .3zM80.4 68.5l-.1 .2zM80.4 68.5l-.1 .3zM80.5 68.6l.3 .3h-.4zM64.4 68.6h16v.3h-16zM64.3 68.7l.1 .2h-.1z" fill="#fff"/>
<path d="M64.5 67.8l.2 .3 .6-.8h14.1l.1 .4 .1-.1 .2 .2 .1-.2a1.03 1.03 0 0 0 .4 1.1h-15.9z" fill-rule="evenodd" fill="#db822e"/>
<g fill="#1f8263">
<path d="M76.7 61.9l.1 .1h-.2z" fill-rule="evenodd"/>
<path d="M76.7 61.9l.2 .2h-.3zM72 62.1h.3z" fill-rule="evenodd"/>
</g>
<path d="M76.6 62h.2l.1 .2h-.3zM71.9 62.2l.2-.1 .3 .1z" fill-rule="evenodd" fill="#2d8362"/>
<path d="M71.9 62.1h.4l.3 .2h-.7zM76.6 62.1h.3v.2h-.4z" fill-rule="evenodd" fill="#3f8662"/>
<path d="M71.9 62.2l1.1 .2h-.8zM76.5 62.3l.4-.1v.2h-.5z" fill-rule="evenodd" fill="#4c875e"/>
<path d="M72.2 62.3l1.4 .3h-1.4zM76.4 62.4l.5-.1v.3h-.5zM73.8 62.5l.3 .1z" fill-rule="evenodd" fill="#558a5d"/>
<path d="M72.2 62.4l1.5 .2 .2-.1 .3 .1-2.1 .1zM76.4 62.4h.5v.3h-.6zM71.5 62.7h.2z" fill-rule="evenodd" fill="#628c5b"/>
<path d="M71.3 62.8l.2-.2 .6 .1 .1-.1h2l-.1 .2zM76.4 62.6h.5l.1 .2h-.7z" fill-rule="evenodd" fill="#6b8f5a"/>
<path d="M71.2 62.9l.3-.2h2.7l-.2 .2zM76.3 62.7h.6l.1 .2h-.7z" fill-rule="evenodd" fill="#759157"/>
<path d="M71.3 62.8h2.8l-.1 .2h-2.8zM76.3 62.8h.7v.2h-.7z" fill-rule="evenodd" fill="#799253"/>
<path d="M71.2 62.9h2.8l-.2 .2h-2.6zM76.3 62.9h.7v.2h-.8z" fill-rule="evenodd" fill="#819554"/>
<path d="M71.2 63h2.8l-.3 .2h-2.5zM76.3 63h.7v.2h-.8z" fill-rule="evenodd" fill="#8a9851"/>
<path d="M71 63.2l.2-.1h2.6l-.1 .2h-2.8zM76.2 63.1h.8l.1 .2h-.9z" fill-rule="evenodd" fill="#949c50"/>
<path d="M71 63.2h2.7l-.1 .2h-2.8zM76.2 63.2h.8l.1 .2h-.9z" fill-rule="evenodd" fill="#9b9d4c"/>
<path d="M70.9 63.3h2.8l-.1 .2h-2.8zM76.2 63.3h.9v.2h-.9zM69.4 63.5h.5z" fill-rule="evenodd" fill="#a09f4a"/>
<path d="M70.8 63.4h2.8l-.1 .3h-2.7zM76.2 63.4h.9v.3h-.8zM69.4 63.6l.7 .1h-.8z" fill-rule="evenodd" fill="#aaa546"/>
<path d="M69.3 63.6l.6-.1 .3 .3h-.8zM70.8 63.5h2.8l-.1 .3h-2.7zM76.2 63.5h.9l.1 .3h-1zM77.4 63.8h.2zM69.1 63.7l.1 .1z" fill-rule="evenodd" fill="#b3a842"/>
<path d="M69.3 63.7h.8l.2 .2h-1zM70.8 63.7h2.7l.1 .2h-2.6zM76.3 63.7h.8l.1 .1 .4-.1 .1 .2h-1.5zM69.1 63.7l.2 .2h-.2zM68.9 63.9h.2z" fill-rule="evenodd" fill="#bbab40"/>
<path d="M68.9 63.8h1.3l.1 .2h-1.3zM70.5 63.9l.4 .1-.1-.2h2.7l.3 .2zM76.2 63.8h1.4l.2 .2h-1.6z" fill-rule="evenodd" fill="#c6b13e"/>
<path d="M68.9 63.9h1.4v.2h-1.2zM70.4 64l3.2-.1 .4 .2h-3.6zM76.2 63.9h1.5l.2 .2h-1.7z" fill-rule="evenodd" fill="#ccb23b"/>
<path d="M69 64h1.3v.1l.1-.1h3.4l.4 .2h-5.3l.2-.1zM76.2 64h1.6l.1 .2h-1.7z" fill-rule="evenodd" fill="#d6b535"/>
<path d="M68.9 64.1h5.1l.3 .2h-5.3zM76.2 64.1h1.7v.1l-1.8 .1z" fill-rule="evenodd" fill="#dbb92f"/>
<path d="M68.7 64.3h.3l-.1-.1h5.3l.3 .2h-5.8zM76.2 64.2h1.7l-.1 .2h-1.7z" fill-rule="evenodd" fill="#e3bb29"/>
<path d="M68.7 64.3h5.6l.4 .2h-6zM76.1 64.3h1.7v.2h-1.7z" fill-rule="evenodd" fill="#eabd23"/>
<g fill="#f5c41c">
<path d="M68.7 64.4h5.8l.3 .2h-6.1zM76.1 64.4h1.7v.2h-1.7z" fill-rule="evenodd"/>
<path d="M68.2 64.7l.5-.2h6l.2 .3zM76.1 64.5h1.7l.1 .3h-1.9z" fill-rule="evenodd"/>
</g>
<path d="M68.3 64.7l6.5-.1 .3 .3h-6.7zM76.1 64.6h1.7l.1 .3h-2zM67.9 64.8l.2 .1z" fill-rule="evenodd" fill="#f5c21c"/>
<path d="M68.2 64.8h6.7l.3 .2h-6.7zM75.8 65l.2-.2h1.9l.1 .2zM67.9 64.8l.2 .2h-.3z" fill-rule="evenodd" fill="#f4c11d"/>
<path d="M67.9 64.9h.2l.1 .2h-.4zM68.4 64.9h6.7l.3 .2h-6.9zM75.6 65.1l.3-.2h2l.1 .2z" fill-rule="evenodd" fill="#f4be1d"/>
<path d="M67.8 65h.3l.1 .2h-.4zM68.5 65h6.7l.2 .1 2.6-.1 .1 .2h-9.7z" fill-rule="evenodd" fill="#f4be1b"/>
<path d="M67.8 65.1h.4l.1 .1 .2-.1h9.5l.1 .2h-10.3z" fill-rule="evenodd" fill="#f1bc1f"/>
<path d="M67.8 65.2h10.3v.1v.1h-10.3z" fill-rule="evenodd" fill="#f1ba1e"/>
<path d="M67.8 65.3h10.3l-.1 .2h-10.2z" fill-rule="evenodd" fill="#f3b91d"/>
<g fill="#f1b71f">
<path d="M67.8 65.4h10.3v.2h-10.4z" fill-rule="evenodd"/>
<path d="M67.8 65.5h10.2l.2 .2h-10.5z" fill-rule="evenodd"/>
</g>
<path d="M67.7 65.6h10.4l.2 .2h-10.6z" fill-rule="evenodd" fill="#f0b421"/>
<path d="M67.7 65.7h10.5l.2 .3h-10.8z" fill-rule="evenodd" fill="#f2b420"/>
<path d="M67.7 65.8h10.6l.2 .3h-11z" fill-rule="evenodd" fill="#f0b321"/>
<path d="M67.6 66h10.8l.2 .2h-11.1z" fill-rule="evenodd" fill="#f0b122"/>
<path d="M67.5 66.1h11l.2 .2h-11.3z" fill-rule="evenodd" fill="#efaf22"/>
<path d="M67.5 66.2h11.1l.2 .2h-11.5z" fill-rule="evenodd" fill="#f2ae21"/>
<path d="M67.1 66.5l.3-.2h11.3l.3 .2z" fill-rule="evenodd" fill="#f1ad24"/>
<path d="M66.5 66.6l.8-.2h11.5l.5 .2z" fill-rule="evenodd" fill="#f1aa27"/>
<path d="M66.5 66.6l12.5-.1 .3 .2h-12.9z" fill-rule="evenodd" fill="#efaa28"/>
<path d="M66.1 66.8l.4-.2 12.8 .1-.2 .1z" fill-rule="evenodd" fill="#efaa26"/>
<path d="M66 66.9l.4-.2h12.9l-.1 .2z" fill-rule="evenodd" fill="#eea826"/>
<path d="M66 66.9l13.1-.1 .2 .3h-13.4zM65.5 67l.2 .1z" fill-rule="evenodd" fill="#eea626"/>
<path d="M65.5 67l.3 .1 .2-.2h13.2l.2 .3h-14z" fill-rule="evenodd" fill="#f0a525"/>
<g fill="#eea327">
<path d="M65.5 67.1h13.8l.1 .2h-14.1z" fill-rule="evenodd"/>
<path d="M65.4 67.2h14v.2h-14.2z" fill-rule="evenodd"/>
</g>
<path d="M65.3 67.3h14.1v.1h-14.2z" fill-rule="evenodd" fill="#ed9f29"/>
<path d="M65.2 67.4h14.2" fill="none" stroke="#ed9f29" stroke-width=".21"/>
<path d="M67.5 66.1l.6-.1 .3 .1a.45 .45 0 0 1 .7 .3l.1 .1 .5-.1 .3-1.1a.36 .36 0 0 1 .2-.4 .36 .36 0 0 1 .5 .2l1-.3v-.3l.3-.3 .6 .3h.2a.42 .42 0 0 1 .7-.1l.3 .7a.59 .59 0 0 1 .8 .5l.5 .1a.75 .75 0 0 0 1.1 .5h.4l.3 .3 .3-.1a.92 .92 0 0 0 1.2-.4l.2 .2-.1 .2a1.02 1.02 0 0 1-1.2 .4h-.5a1 1 0 0 0-1.2-.2l-.7-.6a.56 .56 0 0 1-.8-.6v-.1a.5 .5 0 0 1-.5 0 .5 .5 0 0 1-.2-.5l-.2-.2-.7 .3-.5-.4-.1 .6-1.2 .3-.3-.2-.5 1.4a.74 .74 0 0 1-1.2-.2h-1.5z" fill="#0e55a0"/>
<path d="M60.4 67.9l.6-.2h24.3a.81 .81 0 0 1 .7 .8v2.6a.81 .81 0 0 1-.8 .8h-24.3a.81 .81 0 0 1-.7-.8v-2.6zM63.9 69.5l-.2 .8h.5z" fill-rule="evenodd" fill="#fff"/>
<path d="M61.6 68.7a.76 .76 0 0 1 1.1-.1l-.1 .6-.4-.3-.3 .1v.3l.2 .2a.8 .8 0 0 1 .6 1.1 .8 .8 0 0 1-1.3 .2v-.5a.48 .48 0 0 0 .5 .3 .48 .48 0 0 0 .4-.5 .95 .95 0 0 1-.7-1.4z" fill-rule="evenodd" fill="#2c2825"/>
<path d="M61.6 68.7a.76 .76 0 0 1 1.1-.1l-.1 .6-.4-.3-.3 .1v.3l.2 .2a.8 .8 0 0 1 .6 1.1 .8 .8 0 0 1-1.3 .2v-.5a.48 .48 0 0 0 .5 .3 .48 .48 0 0 0 .4-.5 .95 .95 0 0 1-.7-1.4z" fill-rule="evenodd" fill="#000"/>
<path d="M63.9 68.5h.1l.9 2.5h-.5l-.1-.5h-.7l-.1 .5h-.5zM63.9 69.5l-.2 .8h.5z" fill-rule="evenodd" fill="#2c2825"/>
<path d="M63.9 68.5h.1l.9 2.5h-.5l-.1-.5h-.7l-.1 .5h-.5z" fill-rule="evenodd" fill="#000"/>
<path d="M63.9 69.5l.3 .8h-.5z" fill="#fff"/>
<path d="M65.1 68.7l.4-.3 .5 1.6 .5-1.6 .4 .3-.8 2.3h-.2z" fill-rule="evenodd" fill="#2c2825"/>
<path d="M65.1 68.7l.4-.3 .5 1.6 .5-1.6 .4 .3-.8 2.3h-.2z" fill-rule="evenodd" fill="#000"/>
<path d="M67.9 68.5h.2l.8 2.5h-.4l-.2-.5h-.7l-.1 .5h-.4zM68 69.5l-.3 .8h.6z" fill-rule="evenodd" fill="#2c2825"/>
<path d="M67.9 68.5h.2l.8 2.5h-.4l-.2-.5h-.7l-.1 .5h-.4z" fill-rule="evenodd" fill="#000"/>
<path d="M68 69.5l.3 .8h-.6z" fill="#fff"/>
<path d="M69.3 68.5h.2l.9 1.4v-1.4h.4v2.5h-.1l-.9-1.5v1.5h-.5z" fill-rule="evenodd" fill="#2c2825"/>
<path d="M69.3 68.5h.2l.9 1.4v-1.4h.4v2.5h-.1l-.9-1.5v1.5h-.5z" fill-rule="evenodd" fill="#000"/>
<path d="M71.4 68.5h.2l.9 1.4v-1.4h.5v2.5h-.2l-.9-1.5v1.5h-.5z" fill-rule="evenodd" fill="#2c2825"/>
<path d="M71.4 68.5h.2l.9 1.4v-1.4h.5v2.5h-.2l-.9-1.5v1.5h-.5z" fill-rule="evenodd" fill="#000"/>
<path d="M74.2 68.5h.1l.9 2.5h-.5l-.1-.5h-.7l-.1 .5h-.5zM74.2 69.5l-.2 .8h.5z" fill-rule="evenodd" fill="#2c2825"/>
<path d="M74.2 68.5h.1l.9 2.5h-.5l-.1-.5h-.7l-.1 .5h-.5z" fill-rule="evenodd" fill="#000"/>
<path d="M74.2 69.5l.3 .8h-.5z" fill="#fff"/>
<path d="M75.6 68.5h.4v1h.6v-1h.4v2.5h-.4v-1.1h-.6v1.1h-.4z" fill-rule="evenodd" fill="#2c2825"/>
<path d="M75.6 68.5h.4v1h.6v-1h.4v2.5h-.4v-1.1h-.6v1.1h-.4z" fill-rule="evenodd" fill="#000"/>
<path d="M78.2 68.7l.4-.3 .4 1.5 .4-1.2h.1l.5 1.2 .4-1.5 .3 .3-.6 2.3h-.2l-.5-1.3-.4 1.3h-.2z" fill-rule="evenodd" fill="#2c2825"/>
<path d="M78.2 68.7l.4-.3 .4 1.5 .4-1.2h.1l.5 1.2 .4-1.5 .3 .3-.6 2.3h-.2l-.5-1.3-.4 1.3h-.2z" fill-rule="evenodd" fill="#000"/>
<path d="M81.8 68.5h.1l.9 2.5h-.5l-.1-.5h-.7l-.1 .5h-.5zM81.8 69.5l-.2 .8h.5z" fill-rule="evenodd" fill="#2c2825"/>
<path d="M81.8 68.5h.1l.9 2.5h-.5l-.1-.5h-.7l-.1 .5h-.5z" fill-rule="evenodd" fill="#000"/>
<path d="M81.8 69.5l.3 .8h-.5z" fill="#fff"/>
<path d="M83 68.7l.4-.3 .5 1 .5-1 .4 .3-.7 1.2v1.1h-.4v-1.1z" fill-rule="evenodd" fill="#2c2825"/>
<path d="M83 68.7l.4-.3 .5 1 .5-1 .4 .3-.7 1.2v1.1h-.4v-1.1z" fill-rule="evenodd" fill="#000"/>
<path d="M61 67.4h24.2v.6h-24.2zM85.2 67.4l.8 .3-.4 .4-.4-.1zM85.6 68.1l.4-.4 .3 .8h-.6zM85.7 68.5h.6v2.6h-.6zM85.7 71.1h.6l-.3 .8-.4-.5zM85.2 71.6l.4-.2 .4 .5-.8 .3zM61 71.6h24.2v.6h-24.2zM60.6 71.4l.4 .2v.6l-.8-.3zM60.2 71.8l.2-.2zM59.9 71.1h.6l.1 .3-.4 .4zM59.9 68.5h.6v2.6h-.6zM60.2 67.7l.4 .4-.1 .4h-.6zM60.2 67.7l.8-.3v.6l-.4 .1z" fill="#ffcb04"/>
<path d="M44.2 91.5v4.7" fill="none" stroke="#231f20" stroke-width=".21"/>
<g fill="#231f20">
<path d="M44.2 89.9l.3 2.2h-.7z"/>
<path d="M43.8 95.7h.7l-.3 2.2z"/>
</g>
<path d="M44.2 81.5v6.7" fill="none" stroke="#231f20" stroke-width=".21"/>
<g fill="#231f20">
<path d="M43.8 87.7h.7l-.3 2.2z"/>
<path d="M44.2 79.9l.3 2.2h-.7z"/>
</g>
<path d="M48.8 30v14.1M50.4 33.8h124.7" fill="none" stroke="#231f20" stroke-width=".21"/>
<g fill="#231f20">
<path d="M48.8 33.8l2.1-.4v.7z"/>
<path d="M174.6 33.4l2.2 .4-2.2 .3z"/>
</g>
<path d="M50.4 38.9h7.9" fill="none" stroke="#231f20" stroke-width=".21"/>
<g fill="#231f20">
<path d="M48.8 38.9l2.1-.4v.8z"/>
<path d="M57.8 38.5l2.2 .4-2.2 .4z"/>
</g>
<path d="M59.9 37.6v2.6M191.2 46.7v88.7" fill="none" stroke="#231f20" stroke-width=".21"/>
<g fill="#231f20">
<path d="M190.9 134.9h.7l-.4 2.2z"/>
<path d="M191.2 45.1l.4 2.2h-.7z"/>
</g>
<path d="M28.5 45.1h19.9M42.9 55.9h2.5M42.9 79.9h2.5M42.9 70.3h2.5M42.9 65.5h2.5M42.9 97.9h2.5M42.9 89.9h2.5M42.9 107.1h2.5M42.9 137.1h2.5M42.9 127.9h2.5M44.2 129.5v5.9" fill="none" stroke="#231f20" stroke-width=".21"/>
<g fill="#231f20">
<path d="M43.8 134.9h.7l-.3 2.2z"/>
<path d="M44.2 127.9l.3 2.2h-.7z"/>
</g>
<path d="M44.2 121.5v4.7" fill="none" stroke="#231f20" stroke-width=".21"/>
<g fill="#231f20">
<path d="M44.2 119.9l.3 2.2h-.7z"/>
<path d="M43.8 125.7h.7l-.3 2.2z"/>
</g>
<path d="M44.2 71.9v6.3M44.2 115.1v4.8" fill="none" stroke="#231f20" stroke-width=".21"/>
<g fill="#231f20">
<path d="M44.2 70.3l.3 2.2h-.7z"/>
<path d="M43.8 77.7h.7l-.3 2.2z"/>
</g>
<path d="M44.2 57.5v6.3M44.2 65.5v4.8" fill="none" stroke="#231f20" stroke-width=".21"/>
<g fill="#231f20">
<path d="M44.2 55.9l.3 2.2h-.7z"/>
<path d="M43.8 63.3h.7l-.3 2.2z"/>
</g>
<path d="M44.2 46.7v7.5" fill="none" stroke="#231f20" stroke-width=".21"/>
<g fill="#231f20">
<path d="M43.8 53.7h.7l-.3 2.2z"/>
<path d="M44.2 45.1l.3 2.2h-.7z"/>
</g>
<path d="M42.9 119.9h2.5M42.9 115.1h2.5M44.2 108.7v4.7" fill="none" stroke="#231f20" stroke-width=".21"/>
<g fill="#231f20">
<path d="M44.2 107.1l.3 2.2h-.7z"/>
<path d="M43.8 112.9h.7l-.3 2.2z"/>
</g>
<path d="M44.2 99.5v5.9" fill="none" stroke="#231f20" stroke-width=".21"/>
<g fill="#231f20">
<path d="M43.8 104.9h.7l-.3 2.2z"/>
<path d="M44.2 97.9l.3 2.2h-.7z"/>
</g>
<path d="M176.8 30v14.1M177.1 45.1h18.5M177.1 137.1h18.5M179.2 136h2.5M180.4 130.9v3.5M185.8 134.4h3.2" fill="none" stroke="#231f20" stroke-width=".21"/>
<path d="M180.1 133.9h.7l-.4 2.1z" fill="#231f20"/>
<path d="M180.4 138.7v2.2" fill="none" stroke="#231f20" stroke-width=".21"/>
<path d="M180.4 137.1l.4 2.2h-.7z" fill="#231f20"/>
<path d="M187.2 138.7v2" fill="none" stroke="#231f20" stroke-width=".21"/>
<path d="M187.2 137.1l.4 2.2h-.7z" fill="#231f20"/>
<path d="M187.2 130.9v1.9" fill="none" stroke="#231f20" stroke-width=".21"/>
<path d="M186.9 132.3h.7l-.4 2.1z" fill="#231f20"/>
<path d="M29.3 57.5h2.6M30.6 46.7v9.1" fill="none" stroke="#231f20" stroke-width=".21"/>
<g fill="#231f20">
<path d="M30.3 55.3h.7l-.4 2.2z"/>
<path d="M30.6 45.1l.4 2.2h-.7z"/>
</g>
<path d="M30.6 59.1v17.8" fill="none" stroke="#231f20" stroke-width=".21"/>
<g fill="#231f20">
<path d="M30.6 57.5l.4 2.2h-.7z"/>
<path d="M30.3 76.4h.7l-.4 2.1z"/>
</g>
<path d="M167.2 38.9h7.9M29.3 78.5h2.6" fill="none" stroke="#231f20" stroke-width=".21"/>
<g fill="#231f20">
<path d="M165.6 38.9l2.1-.4v.8z"/>
<path d="M174.6 38.5l2.2 .4-2.2 .4z"/>
</g>
<path d="M165.6 37.6v2.6M190.6 37h-6.1l-7.5 7.6" fill="none" stroke="#231f20" stroke-width=".21"/>
<path d="M177.1 43.9l.5 .5-1.8 1.3z" fill="#231f20"/>
<g fill="none" stroke="#231f20" stroke-width=".21">
<path d="M41.9 173.1h131.5M42 178.7h131.5M47.9 167v28.6M57.5 167v28.6M68.1 167v28.6M74.8 167v28.6M81.6 167v28.6M90.3 167v28.6M103.1 167v28.6M111.5 167v28.6M120.4 167v28.6M129.7 167v28.6"/>
<path d="M138.5 167v28.6M147 167v28.6M155.9 167v28.6M164.6 167v28.6M41.9 195.6v-28.6h131.6v28.6M41.9 195.6h131.6M41.9 189.9h131.6M41.9 184.3h131.6"/>
</g>
<g font-size="13.3" fill="#fff">
<text x="98.8" y="65.5">SAVANNAH</text>
<text x="98.5" y="79.9">WAY</text>
</g>
<g font-size="11.1" fill="#fff">
<text x="60.7" y="97.9">ALTERNATIVE ROUTE</text>
<text x="85.7" y="115.1">TURN LEFT</text>
<text x="96" y="127.9">250 m</text>
</g>
<g font-size="6" fill="#231f20">
<text x="96" y="248.7">STATE STRATEGIC TOURING ROUTE</text>
<text x="124.2" y="254.6">DIRECTION SIGN</text>
</g>
<text font-size="5.5" fill="#231f20" x="175.4" y="272.9">TC2251_2</text>
<text font-size="5" fill="#231f20" x="99.3" y="259.7">(ALTERNATIVE ROUTE - SAVANNAH WAY)</text>
<g font-size="4.2" fill="#231f20">
<text x="100.6" y="267.2">APPROVED AS OFFICIAL TRAFFIC SIGN</text>
<text x="174.7" y="285.6">A</text>
</g>
<g font-size="4" fill="#231f20">
<text x="111.8" y="31.4">a</text>
<text x="186.5" y="35.8">r</text>
<text x="53.6" y="38.3">o</text>
<text x="170.2" y="38.3">o</text>
<text x="28" y="52.2">n</text>
<text x="41.2" y="51.9">k</text>
<text x="42.3" y="62.2">j</text>
<text x="26.9" y="69.4">m</text>
<text x="41" y="69.3">g</text>
<text x="42.3" y="76.5">j</text>
<text x="41" y="85.7">h</text>
<text x="42.1" y="95.3">f</text>
<text x="192.4" y="92.2">b</text>
<text x="41" y="103.9">e</text>
<text x="42.1" y="112.5">f</text>
<text x="41" y="118.9">g</text>
<text x="42.1" y="125.3">f</text>
<text x="179.4" y="130.7">c</text>
<text x="186.3" y="130.7">d</text>
<text x="41" y="133.9">e</text>
</g>
<g font-size="3.9" fill="#231f20">
<text x="97.5" y="206.5">Notes:</text>
<text x="19" y="215.3">Colour Legend</text>
<text x="28.8" y="224.1">Retroreflective white</text>
<text x="28.8" y="232.2">Retroreflective brown</text>
<text x="178" y="279.5">Page 2 of 5</text>
</g>
<g font-size="3.7" fill="#231f20">
<text x="97.5" y="210.7">1. This advance direction sign may be installed on another</text>
<text x="102.2" y="214.8">State Strategic Touring Route in advance of an</text>
<text x="102.2" y="218.9">intersection to inform of an alternative route for the</text>
<text x="97.5" y="227.2">2. For optional advance sign and intersection signs, refer to</text>
<text x="102.2" y="223.1">Savannah Way.</text>
<text x="102.2" y="231.3">pages 1 and 3 respectively.</text>
<text x="97.5" y="235.5">3. Insert appropriate direction. e.g LEFT / RIGHT.</text>
<text x="97.5" y="239.6">4. Insert appropriate distance. e.g.250.</text>
</g>
<g font-size="3.5" fill="#231f20">
<text x="51.9" y="172.3">a</text>
<text x="62" y="172.3">b</text>
<text x="70.7" y="172.3">c</text>
<text x="77.3" y="172.3">d</text>
<text x="85" y="172.3">e</text>
<text x="96.7" y="172.3">f</text>
<text x="106.6" y="172.3">g</text>
<text x="115.3" y="172.5">h</text>
<text x="125" y="172.5">j</text>
<text x="133.3" y="172.5">k</text>
<text x="141.6" y="172.2">m</text>
<text x="150.6" y="172.2">n</text>
<text x="159.5" y="172.3">o</text>
<text x="168.3" y="172.5">r</text>
<text x="43.5" y="177.8">A</text>
<text x="49" y="177.8">1600</text>
<text x="59.1" y="177.8">1150</text>
<text x="69.6" y="177.8">10</text>
<text x="76.3" y="177.8">20</text>
<text x="83.2" y="177.8">115</text>
<text x="93" y="177.8">100D</text>
<text x="105.6" y="177.8">60</text>
<text x="113.3" y="177.9">125</text>
<text x="121.2" y="177.9">120D</text>
<text x="131.3" y="177.9">135</text>
<text x="140.1" y="177.6">263</text>
<text x="148.6" y="177.6">155</text>
<text x="157.5" y="177.8">140</text>
<text x="167" y="177.9">30</text>
<text x="43.5" y="183.2">B</text>
<text x="49" y="183.2">2200</text>
<text x="59.1" y="183.2">1500</text>
<text x="69.6" y="183.2">20</text>
<text x="76.3" y="183.2">40</text>
<text x="83.1" y="183.2">155</text>
<text x="93" y="183.2">120D</text>
<text x="105.6" y="183.2">80</text>
<text x="113.3" y="183.4">170</text>
<text x="121.2" y="183.4">160D</text>
<text x="131.3" y="183.4">180</text>
<text x="140.1" y="183.1">350</text>
<text x="148.6" y="183.1">206</text>
<text x="157.5" y="183.2">190</text>
<text x="166" y="183.4">100</text>
<text x="43.4" y="188.7">C</text>
<text x="49" y="188.7">2700</text>
<text x="59.1" y="188.7">1900</text>
<text x="69.6" y="188.7">30</text>
<text x="76.3" y="188.7">60</text>
<text x="83.1" y="188.7">190</text>
<text x="93" y="188.7">160D</text>
<text x="104.6" y="188.7">100</text>
<text x="113.3" y="188.9">210</text>
<text x="121.2" y="188.9">200D</text>
<text x="131.3" y="188.9">230</text>
<text x="140.1" y="188.6">438</text>
<text x="148.6" y="188.6">258</text>
<text x="157.5" y="188.7">233</text>
<text x="166" y="188.9">130</text>
<text x="43.4" y="194.2">D</text>
<text x="49" y="194.2">3200</text>
<text x="59.1" y="194.2">2300</text>
<text x="69.6" y="194.2">40</text>
<text x="76.3" y="194.2">80</text>
<text x="83.1" y="194.2">230</text>
<text x="93" y="194.2">200D</text>
<text x="104.6" y="194.2">120</text>
<text x="113.3" y="194.4">250</text>
<text x="121.2" y="194.4">240D</text>
<text x="131.3" y="194.4">270</text>
<text x="140.1" y="194.1">526</text>
<text x="148.6" y="194.1">310</text>
<text x="157.5" y="194.2">280</text>
<text x="166" y="194.4">180</text>
<text x="21.5" y="267.9">Department of Transport and Main Roads</text>
<text x="17.7" y="271.8">Infrastructure Management &amp; Delivery Division</text>
<text x="16.7" y="280.7">Designed</text>
<text x="42.7" y="280.7">Checked</text>
<text x="69.7" y="280.7">Scale</text>
<text x="98.5" y="281.4">PRINCIPAL ENGINEER</text>
<text x="154.7" y="276.2">22/02/17</text>
<text x="157.4" y="281.2">Date</text>
<text x="16.9" y="284.8">TV 02/17</text>
<text x="43.3" y="284.9">DJ 02/17</text>
<text x="69.7" y="285.2">Not to Scale</text>
<text x="98.5" y="284.8">(Traffic Engineering)</text>
</g>
</svg>
